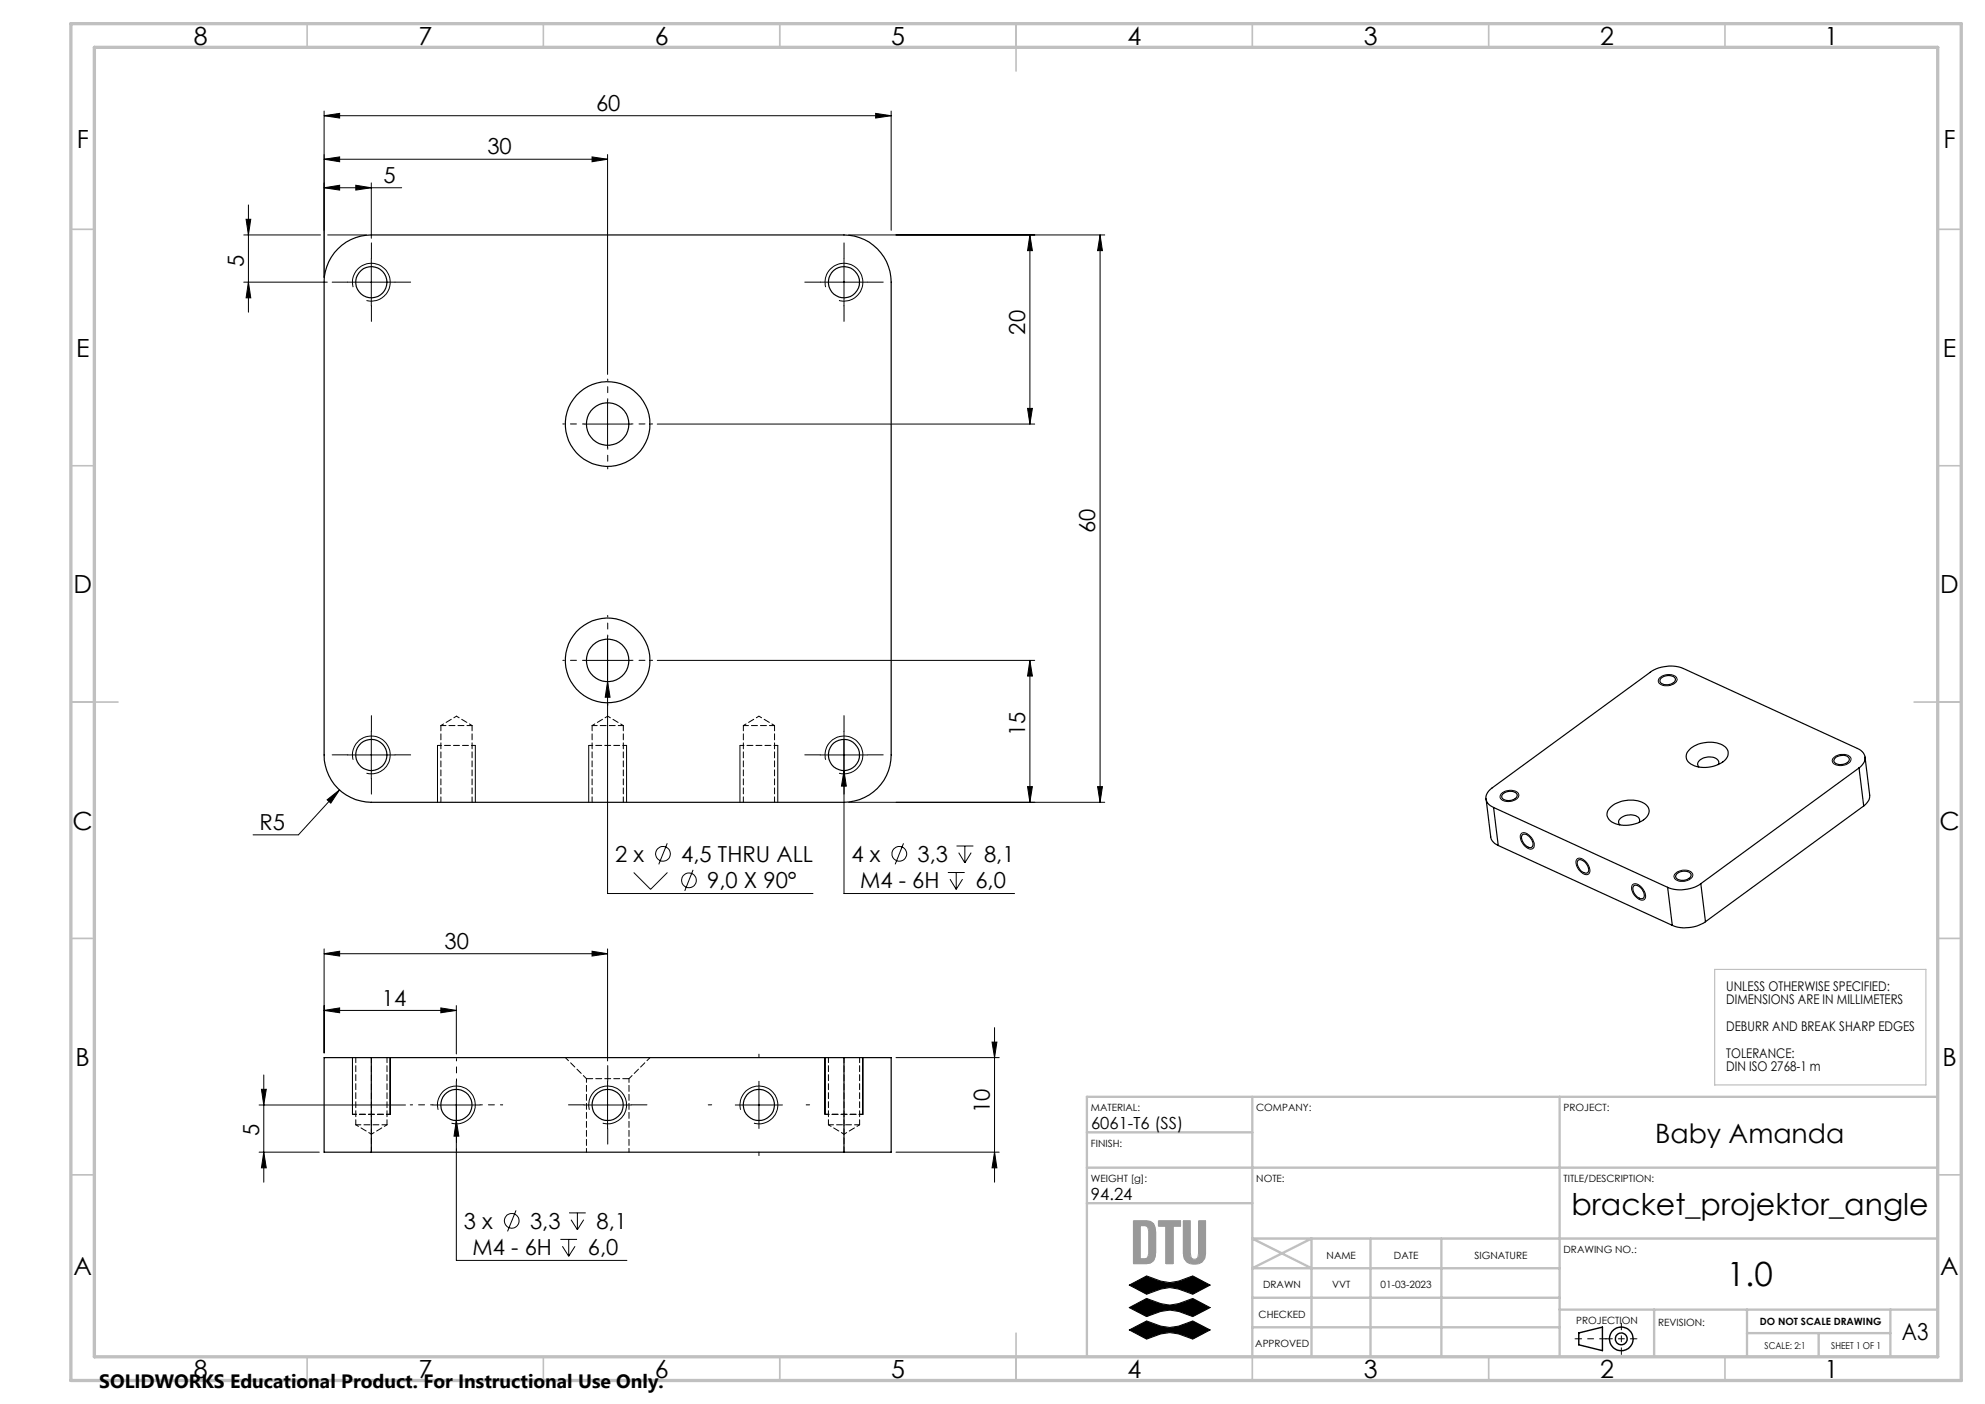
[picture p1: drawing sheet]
<svg xmlns="http://www.w3.org/2000/svg" width="420mm" height="297mm" viewBox="0 0 420 297" stroke-linecap="round" stroke-linejoin="round" font-family="sans-serif">
<path d="M238.9 271.8l3.7-1.9 3 1.1 1.9 .3 1.9-.3 3-1.1 3.6 1.9-3.6 2-3-1.1-1.9-.3-1.9 .3-3 1.1zM238.9 276.6l3.7-1.9 3 1.1 1.9 .3 1.9-.3 3-1.1 3.6 1.9-3.6 1.9a9.4 9.4 0 0 0-9.8 0zM238.9 281.3l3.7-1.9a9.4 9.4 0 0 0 9.8 0l3.6 1.9-3.6 2a9.4 9.4 0 0 0-9.8 0z" fill="none" stroke="#000" stroke-width=".21"/>
<g fill="none" stroke="#000" stroke-width=".3">
<path d="M334 282l5.1-1.3v5l-5.1-1.2z"/>
<circle cx="343" cy="283.2" r="1.25"/>
<circle cx="343.1" cy="283.2" r="2.5"/>
</g>
<path d="M239.9 258.3l2.7-.1 .8 .2 .7 .5 .3 .7 .1 1.1v4.2l-.1 1.1-.3 .7-.7 .5-.8 .1h-2.8zM241.3 259.3l1.3 .1 .5 1v4.7l-.2 .8-.3 .3-.3 .1h-1zM245.2 258.2l4.6 .1-.1 1.1h-1.5l-.1 7.9-1.4-.1v-7.8h-1.5zM250.4 258.3h1.4v6.7l.2 1a.88 .88 0 0 0 1.4 0l.2-1 .1-6.8 1.4 .1v6.8a2.4 2.4 0 0 1-1.9 2.4 2.4 2.4 0 0 1-2.7-1.3l-.1-1.1z" fill="none" stroke="#999" stroke-width=".21"/>
<path d="M343.1 279.9v6.6M333.3 283.2h6.6M346.4 283.2h-6.6" fill="none" stroke="#000" stroke-width=".21" stroke-dasharray="15.2 1.3 1.3 1.3" stroke-dashoffset="13.8"/>
<path d="M362.8 205.1h44.7v24.4h-44.7z" fill="none" stroke="#c0c0c0" stroke-width=".25"/>
<g fill="none" stroke="#c0c0c0" stroke-width=".35">
<path d="M65 5v5M115 5v5M165 5v5M215 5v10M265 5v5M315 5v5M365 5v5M15 48.5h5M410 48.5h5M15 98.5h5M410 98.5h5M15 148.5h10"/>
<path d="M405 148.5h10M15 198.5h5M410 198.5h5M15 248.5h5M410 248.5h5M65 287v5M115 287v5M165 287v5M215 282v10M265 287v5M315 287v5M365 287v5"/>
</g>
<g fill="none" stroke="#c0c0c0" stroke-width=".5">
<path d="M230 232h180v55h-180zM230 239.5h35M265 232v55M330 232v55M230 247h180M230 254.5h35M265 274.5h65M290 262v25M305 262v25M330 277h80M330 268.3h-65l12.5-6.3v25M350 277v10"/>
<path d="M369.6 277v10M400 277v10M410 262h-145l12.5 6.3M265 280.8h65M369.6 282h30.4M384.8 282v5"/>
</g>
<path d="M15 5h400v287h-400zM20 10h390v277h-390z" fill="none" stroke="#c0c0c0" stroke-width=".7"/>
<path d="M238.9 271.8l3.7 2a9.7 9.7 0 0 1 6.4-1.2l3.4 1.2 3.6-2-3.6-1.9a9.7 9.7 0 0 1-6.4 1.2l-3.4-1.2zM238.9 276.6l3.7 1.9a10.2 10.2 0 0 1 6.1-1.2l3.7 1.2 3.6-1.9-3.6-1.9a9.7 9.7 0 0 1-6.4 1.2l-3.4-1.2zM238.9 281.3l3.7 2a9.9 9.9 0 0 1 6.4-1.2l3.4 1.2 3.6-2-3.6-1.9a9.9 9.9 0 0 1-6.4 1.2l-3.4-1.2z" fill-rule="evenodd" fill="#000"/>
<path d="M241.3 259.3l1.3 .1 .5 .8v5.1l-.2 .6-.5 .4h-1.1zM239.9 258.2l-.1 9.1h2.8a1.97 1.97 0 0 0 1.9-2.4v-4.2a1.97 1.97 0 0 0-1.9-2.5zM245.2 258.2v1.2h1.5v7.8l1.4 .1 .1-7.9h1.5l.1-1.1zM250.4 258.2v6.9a2.32 2.32 0 0 0 3.3 2.2 2.09 2.09 0 0 0 1.4-2.2v-6.8l-1.4-.1-.2 7.6a.91 .91 0 0 1-1.2 .5 .91 .91 0 0 1-.5-1.2v-6.8z" fill-rule="evenodd" fill="#999"/>
<g fill="none" stroke="#000" stroke-width=".21">
<path d="M68.6 24.5l3.3-.5v1zM68.6 33.7l3.3-.5v1zM68.6 23.5v35.2M68.6 24.5h120M68.6 33.7h60M68.6 39.7l3.3-.5v1zM68.6 39.7h16.4M75.3 39.2l3.3 .5-3.3 .5zM78.6 38.7v11.7M125.3 33.2l3.3 .5-3.3 .5zM128.6 32.7v46.5M185.3 24l3.3 .5-3.3 .5z"/>
<path d="M188.6 23.5v25.2M51.6 49.7h16.2M51.6 59.7h17.7M52.1 46.4h1l-.5 3.3zM52.6 59.7l.5 3.3h-1zM52.6 43.4v22.6M69.3 49.7h8.3M73.6 59.7h10M78.6 54.7v10M173.6 59.7h10M178.6 54.7v10M179.6 49.7h54.2"/>
<path d="M217.9 49.7l.5 3.3h-1zM217.9 49.7v40M232.8 49.7l.5 3.3h-1.1zM232.8 49.7v120M74.7 60.7a4 4 0 0 1 3.5-5 4 4 0 0 1 4.4 4.4 4 4 0 0 1-5.1 3.5M174.7 60.7a4 4 0 0 1 3.5-5 4 4 0 0 1 4.4 4.4 4 4 0 0 1-5.1 3.5M123.6 89.7h10M128.6 84.7v10M139.1 89.7h79.8M217.4 86.4h1l-.5 3.3zM123.6 139.7h10M128.6 134.7v54.3h43.4"/>
<path d="M139.1 139.7h79.8M217.9 139.7l.5 3.3h-1zM217.9 139.7v30M73.6 159.7h10M78.6 154.7v10M92.6 157.7v12M100.6 157.7v12M124.6 157.7v12M128.6 144.2l.5 3.3h-1zM132.6 157.7v12M156.6 157.7v12M164.6 157.7v12"/>
<path d="M173.6 159.7h10M178.6 154.7v34.3h36.1M351.2 143.4a2.69 2.69 0 0 1 3.6 0 1.36 1.36 0 0 1-1.4 1.6 1.95 1.95 0 0 1-2.5-.9zM69.2 169.2l2.6-2.1-1.8 2.8zM71.8 167.1l-8.7 9.5h-9.5M74.7 160.7a4 4 0 0 1 3.6-5 4 4 0 0 1 4.3 4.4 4 4 0 0 1-5.1 3.5M141.2 178.4l-1.8 4.4M174.7 160.7a4 4 0 0 1 3.6-5 4 4 0 0 1 4.3 4.4 4 4 0 0 1-5.1 3.5M178.6 163l.5 3.3h-1.1zM179.6 169.7h54.2M191.2 178.4l-1.8 4.4M202.4 179h3.6"/>
<path d="M204.2 179v3.5M217.4 166.4h1l-.5 3.3zM232.2 166.4h1.1l-.5 3.3zM317.7 167.8a2.58 2.58 0 0 1 3.6 .2 1.48 1.48 0 0 1-1.6 1.5 1.87 1.87 0 0 1-2.3-.9zM321.9 176.3a2 2 0 0 1 2.4 1.3l.1 .2a1.09 1.09 0 0 1 .3 1.1 1.09 1.09 0 0 1-.9 .7 2.79 2.79 0 0 1-2-3.1zM387.8 160.5a2.7 2.7 0 0 1 3.7-.3l.1 .1a1.72 1.72 0 0 1-2 1.7 1.54 1.54 0 0 1-1.9-1.2zM134.1 184.6l3.6 3.5 3.5-3.5M146.6 184l-1.7 4.5M200.6 184.6h3.5M201 186l1.3 2.1M202.3 184.6v3.5M202.8 180.4l1.4 2.1"/>
<path d="M203.7 186l-1.4 2.1M205.5 180.4l-1.3 2.1M333.7 181.7a1.93 1.93 0 0 1 2.4 1.3l.2 .5a.94 .94 0 0 1-.2 1.4 .94 .94 0 0 1-1.3-.2 2.49 2.49 0 0 1-1.1-3zM345.5 187.1a1.93 1.93 0 0 1 2.3 1.3l.3 .5a.97 .97 0 0 1-.3 1.4 .97 .97 0 0 1-1.3-.3 2.24 2.24 0 0 1-1-2.9zM354.6 184.6a2.56 2.56 0 0 1 3.5 .3 1.73 1.73 0 0 1-2 1.5 1.45 1.45 0 0 1-1.9-1.2zM68.6 213.7l3.3-.5v1zM68.6 201.8l3.3-.6v1zM68.6 200.7v22M68.6 213.7h28M68.6 201.8h60M93.3 213.2l3.3 .5-3.3 .5zM96.6 212.7v10.3"/>
<path d="M125.3 201.2l3.3 .6-3.3 .4zM128.6 200.7v23.7M210.4 217.4v32.7M54.8 233.7h31M55.3 230.4h1l-.5 3.3zM55.8 227.4v22.7M74.6 223.7v12M82.5 223.7v12M91.6 233.7h10M92.7 234.8a4 4 0 0 1 3.5-5 4 4 0 0 1 4.4 4.3 4 4 0 0 1-5.1 3.5M96.6 228.7v37.9h36M96.6 237l.5 3.3h-1z"/>
<path d="M123.6 233.7h10M124.7 234.8a4 4 0 0 1 3.5-5 4 4 0 0 1 4.3 4.3 4 4 0 0 1-5 3.5M128.6 228.7v10M155.6 233.7h10M156.7 234.8a4 4 0 0 1 3.5-5 4 4 0 0 1 4.3 4.3 4 4 0 0 1-5 3.5M160.6 228.7v10M174.6 223.7v12M182.6 223.7v12M189.6 223.7h21.8M209.9 220.4h1l-.5 3.3zM54.8 243.7h12.8M55.8 243.7l.5 3.3h-1z"/>
<path d="M109.2 256l-1.8 4.5M120.4 256.6h3.5M120.8 258l1.4 2.1M122.2 256.6v3.5M123.5 258l-1.3 2.1M189.6 243.7h21.8M210.4 243.7l.5 3.3h-1zM118.6 262.2h3.5M119 263.6l1.3 2.1M120.3 262.2v3.5M121.7 263.6l-1.4 2.1"/>
<circle cx="140.3" cy="180.6" r="1.55"/>
<circle cx="145.8" cy="186.2" r="1.55"/>
<circle cx="190.3" cy="180.6" r="1.55"/>
<circle cx="108.3" cy="258.3" r="1.55"/>
</g>
<path d="M100.6 157.7h-8M132.6 157.7h-8M164.6 157.7h-8M74.6 235.7h8M174.6 235.7h8" fill="none" stroke="#000" stroke-width=".21" stroke-dasharray="1.3 .6" stroke-dashoffset=".4"/>
<g fill="none" stroke="#000" stroke-width=".21" stroke-dasharray="15.2 1.3 1.3 1.3">
<path d="M73.6 59.7h-3.3M78.6 54.7v-3.3M83.6 59.7h3.3M173.6 59.7h-3.3M178.6 54.7v-3.3M183.6 59.7h3.3M78.6 64.7v3.3M178.6 64.7v3.3M73.6 159.7h-3.3M78.6 154.7v-3.3M83.6 159.7h3.3M173.6 159.7h-3.3"/>
<path d="M178.6 154.7v-3.3M183.6 159.7h3.3M78.6 164.7v3.3M178.6 164.7v3.3M123.6 233.7h-3.3M128.6 228.7v-3.3M128.6 238.7v3.3M133.6 233.7h3.3M150.6 233.7h-.7M160.6 223.7v-.7M170.6 233.7h.7M160.6 243.7v.7"/>
</g>
<path d="M91.6 233.7h-4.8M96.6 228.7v-4.8M96.6 238.7v4.8M101.6 233.7h4.8" fill="none" stroke="#000" stroke-width=".21" stroke-dasharray="15.2 1.3 1.3 1.3" stroke-dashoffset="14.8"/>
<path d="M123.6 89.7h-4.5M128.6 84.7v-4.5M128.6 94.7v4.5M133.6 89.7h4.5M123.6 139.7h-4.5M128.6 134.7v-4.5M133.6 139.7h4.5M128.6 144.7v4.5" fill="none" stroke="#000" stroke-width=".21" stroke-dasharray="15.2 1.3 1.3 1.3" stroke-dashoffset="14.9"/>
<g fill="#000">
<path d="M69.2 169.2l2.6-2.1-1.8 2.8z"/>
<path d="M68.6 33.7l3.3-.5v1zM125.3 33.2l3.3 .5-3.3 .5z"/>
<path d="M75.3 39.2l3.3 .5-3.3 .5zM68.6 39.7l3.3-.5v1z"/>
<path d="M185.3 24l3.3 .5-3.3 .5zM68.6 24.5l3.3-.5v1z"/>
<path d="M217.9 139.7l.5 3.3h-1zM217.4 166.4h1l-.5 3.3zM55.3 230.4h1l-.5 3.3zM55.8 243.7l.5 3.3h-1z"/>
<path d="M178.6 163l-.6 3.3h1.1zM128.6 144.2l-.5 3.3h1zM96.6 237l-.5 3.3h1z"/>
<path d="M232.2 166.4h1.1l-.5 3.3zM232.8 49.7l.5 3.3h-1.1zM52.6 59.7l.5 3.3h-1zM52.1 46.4h1l-.5 3.3zM217.4 86.4h1l-.5 3.3zM217.9 49.7l.5 3.3h-1zM210.4 243.7l.5 3.3h-1zM209.9 220.4h1l-.5 3.3z"/>
<path d="M93.3 213.2l3.3 .5-3.3 .5zM68.6 213.7l3.3-.5v1zM125.3 201.2l3.3 .6-3.3 .4zM68.6 201.8l3.3-.6v1z"/>
</g>
<g fill="none" stroke="#000" stroke-width=".25">
<path d="M71.5 52.6a9.9 9.9 0 0 1 7.1-2.9h100a10 10 0 0 1 10 10v100a10 10 0 0 1-10 10h-100a10 10 0 0 1-10-10v-100a10.1 10.1 0 0 1 2.9-7.1zM351.4 143.6a2.17 2.17 0 0 1 3.1-.1 1.46 1.46 0 0 1-1.8 1.3 1.07 1.07 0 0 1-1.4-1zM357.8 158.3a6.4 6.4 0 0 1 7.3-.3 1.95 1.95 0 0 1-.6 3.2 6.3 6.3 0 0 1-7.3 0 1.93 1.93 0 0 1 .6-2.9zM314.4 169l1.1 8.3 .5 .8 1 .8M316 170.8l36.8 16.9M316 170.8l1 8.1M317 178.9l36.8 16.9M317.9 168.1a2.17 2.17 0 0 1 3.1-.1 1.46 1.46 0 0 1-1.8 1.4 1.1 1.1 0 0 1-1.4-1.2zM322.1 176.6a1.57 1.57 0 0 1 2 1.1 .95 .95 0 0 1-.4 1.6 2.26 2.26 0 0 1-1.7-2.6zM340.7 170.8a6.3 6.3 0 0 1 7.6-.5 1.9 1.9 0 0 1-.5 3.1 6.3 6.3 0 0 1-7.3 0 1.73 1.73 0 0 1 .2-2.6zM346.8 174a1.08 1.08 0 0 0-1-1.5 2.73 2.73 0 0 0-3.3 1.3l.2 .7M363.5 161.7a1.2 1.2 0 0 0-1.3-1.5 2.64 2.64 0 0 0-3 1.3l.2 .7"/>
<path d="M388.3 160.3a2.04 2.04 0 0 1 3 .1 1.46 1.46 0 0 1-1.8 1.3 1.06 1.06 0 0 1-1.4-1zM393.3 162.5a2.2 2.2 0 0 0 .8-3.5l-1.1-.7-36.8-16.9a7.8 7.8 0 0 0-7 .8l-33.5 24.5a2.19 2.19 0 0 0-1.3 2.2 2.19 2.19 0 0 0 1.6 1.9M393.3 162.5l-33.4 24.4M393.3 162.5l1 8M394.3 170.5l-33.4 24.5M394.6 160.2l1 8a2.47 2.47 0 0 1-1.3 2.3M333.9 182a1.7 1.7 0 0 1 2.1 1.4 .78 .78 0 0 1 .1 .9 .78 .78 0 0 1-.8 .4 2.32 2.32 0 0 1-1.5-2.6zM345.7 187.4a1.7 1.7 0 0 1 2.1 1.4 .81 .81 0 0 1 .1 .9 .81 .81 0 0 1-.8 .4 2.12 2.12 0 0 1-1.4-2.7zM352.8 187.7l1 8.1M354.9 184.8a2.14 2.14 0 0 1 2.9 .1 1.46 1.46 0 0 1-1.8 1.3 1.06 1.06 0 0 1-1.4-1.1zM359.9 186.9a7.8 7.8 0 0 1-7.1 .8M359.9 186.9l1 8.1"/>
<path d="M360.9 195a7.8 7.8 0 0 1-7.1 .8M78.6 223.7h-10v20h10M78.6 223.7v20M78.6 223.7h100M178.6 223.7h10v20h-10M178.6 223.7v20M78.6 243.7h100"/>
<circle cx="78.6" cy="59.7" r="3.3"/>
<circle cx="178.6" cy="59.7" r="3.3"/>
<circle cx="128.6" cy="89.7" r="9"/>
<circle cx="128.6" cy="89.7" r="4.5"/>
<circle cx="128.6" cy="139.7" r="9"/>
<circle cx="128.6" cy="139.7" r="4.5"/>
<circle cx="78.6" cy="159.7" r="3.3"/>
<circle cx="178.6" cy="159.7" r="3.3"/>
<circle cx="96.6" cy="233.7" r="3.3"/>
<circle cx="128.6" cy="233.7" r="3.3"/>
<circle cx="160.6" cy="233.7" r="3.3"/>
</g>
<g fill="none" stroke="#000" stroke-width=".21" stroke-dasharray="1.3 .6" stroke-dashoffset=".2">
<path d="M93.3 153.5v16.2M99.9 153.5h-6.6M125.3 153.5v16.2M131.9 153.5h-6.6M157.3 153.5v16.2M163.9 153.5h-6.6M99.9 169.7v-16.2M131.9 169.7v-16.2M163.9 169.7v-16.2M75.3 237.9h6.6M75.3 223.7v14.2M81.9 237.9v-14.2"/>
<path d="M175.3 237.9h6.6M175.3 223.7v14.2M178.6 223.7v20M181.9 237.9v-14.2M78.6 243.7v-20"/>
</g>
<path d="M96.6 151.5l-3.3 2M99.9 153.5l-3.3-2M128.6 151.5l-3.3 2M131.9 153.5l-3.3-2M160.6 151.5l-3.3 2M163.9 153.5l-3.3-2M75.3 237.9l3.3 2M78.6 239.9l3.3-2M175.3 237.9l3.3 2M178.6 239.9l3.3-2" fill="none" stroke="#000" stroke-width=".21" stroke-dasharray="1.3 .6" stroke-dashoffset=".6"/>
<path d="M124.1 228.2h9" fill="none" stroke="#000" stroke-width=".21" stroke-dasharray="1.3 .6" stroke-dashoffset="-.1"/>
<path d="M119.6 223.7l4.5 4.5M133.1 228.2l4.4-4.5" fill="none" stroke="#000" stroke-width=".21" stroke-dasharray="1.3 .6" stroke-dashoffset=".3"/>
<path d="M124.1 228.2v15.5M133.1 243.7v-15.5" fill="none" stroke="#000" stroke-width=".21" stroke-dasharray="1.3 .6" stroke-dashoffset=".5"/>
<text font-size="7.1" x="365.3" y="272.1">1.0</text>
<text font-size="6.3" x="332.5" y="256.9">bracket_projektor_angle</text>
<text font-size="5.6" x="350.2" y="241.7">Baby Amanda</text>
<g font-size="5.3">
<text x="41" y="9.5">8</text>
<text x="88.5" y="9.5">7</text>
<text x="138.5" y="9.5">6</text>
<text x="188.5" y="9.5">5</text>
<text x="238.5" y="9.5">4</text>
<text x="288.5" y="9.5">3</text>
<text x="338.5" y="9.5">2</text>
<text x="386" y="9.5">1</text>
<text x="16.2" y="31.2">F</text>
<text x="411.2" y="31.2">F</text>
<text x="16.1" y="75.5">E</text>
<text x="411.1" y="75.5">E</text>
<text x="15.5" y="125.5">D</text>
<text x="410.5" y="125.5">D</text>
<text x="15.4" y="175.5">C</text>
<text x="410.4" y="175.5">C</text>
<text x="16" y="225.5">B</text>
<text x="411" y="225.5">B</text>
<text x="15.5" y="269.7">A</text>
<text x="410.5" y="269.7">A</text>
<text x="41" y="291.5">8</text>
<text x="88.5" y="291.5">7</text>
<text x="138.5" y="291.5">6</text>
<text x="188.5" y="291.5">5</text>
<text x="238.5" y="291.5">4</text>
<text x="288.5" y="291.5">3</text>
<text x="338.5" y="291.5">2</text>
<text x="386" y="291.5">1</text>
</g>
<text font-size="4.9" x="402.4" y="283.4">A3</text>
<g font-size="4.7">
<text x="126.1" y="23.4">60</text>
<text x="103.1" y="32.7">30</text>
<text x="81.1" y="38.7">5</text>
<text x="51.6" y="56.4" transform="rotate(-90 51.6 56.4)">5</text>
<text x="216.9" y="70.8" transform="rotate(-90 216.9 70.8)">20</text>
<text x="231.8" y="112.8" transform="rotate(-90 231.8 112.8)">60</text>
<text x="216.9" y="155.8" transform="rotate(-90 216.9 155.8)">15</text>
<text x="54.9" y="175.6">R5</text>
<text x="130.2" y="182.3">2 x</text>
<text x="144.2" y="182.3">4,5 THRU ALL</text>
<text x="180.2" y="182.3">4 x</text>
<text x="194.2" y="182.3">3,3</text>
<text x="208.2" y="182.3">8,1</text>
<text x="149.6" y="187.9">9,0 X 90°</text>
<text x="182" y="187.9">M4 - 6H</text>
<text x="206.4" y="187.9">6,0</text>
<text x="94.1" y="200.7">30</text>
<text x="80.8" y="212.7">14</text>
<text x="209.4" y="235.4" transform="rotate(-90 209.4 235.4)">10</text>
<text x="54.8" y="240.3" transform="rotate(-90 54.8 240.3)">5</text>
<text x="98.2" y="259.9">3 x</text>
<text x="112.2" y="259.9">3,3</text>
<text x="126.2" y="259.9">8,1</text>
<text x="100" y="265.6">M4 - 6H</text>
<text x="124.4" y="265.6">6,0</text>
</g>
<text font-size="4.1" x="21" y="293.7">SOLIDWORKS Educational Product. For Instructional Use Only.</text>
<g font-size="3.5">
<text x="230.8" y="238.8">6061-T6 (SS)</text>
<text x="230.8" y="253.8">94.24</text>
</g>
<g font-size="2.8">
<text x="365.3" y="209.6">UNLESS OTHERWISE SPECIFIED:</text>
<text x="365.3" y="212.4">DIMENSIONS ARE IN MILLIMETERS</text>
<text x="365.3" y="218.1">DEBURR AND BREAK SHARP EDGES</text>
<text x="365.3" y="223.7">TOLERANCE:</text>
<text x="365.3" y="226.6">DIN ISO 2768-1 m</text>
</g>
<g font-size="2.1">
<text x="230.8" y="235">MATERIAL:</text>
<text x="265.8" y="235.1">COMPANY:</text>
<text x="330.8" y="235">PROJECT:</text>
<text x="230.8" y="242.6">FINISH:</text>
<text x="230.8" y="250.1">WEIGHT [g]:</text>
<text x="265.8" y="250">NOTE:</text>
<text x="330.8" y="250">TITLE/DESCRIPTION:</text>
<text x="280.7" y="266.3">NAME</text>
<text x="294.9" y="266.3">DATE</text>
<text x="312" y="266.3">SIGNATURE</text>
<text x="330.8" y="265">DRAWING NO.:</text>
<text x="267.3" y="272.5">DRAWN</text>
<text x="281.8" y="272.5">VVT</text>
<text x="292.1" y="272.5">01-03-2023</text>
<text x="266.3" y="278.8">CHECKED</text>
<text x="333.5" y="280">PROJECTION</text>
<text x="350.8" y="280.5">REVISION:</text>
<text x="372.4" y="280.3">DO NOT SCALE DRAWING</text>
<text x="265.6" y="285">APPROVED</text>
</g>
<g font-size="2">
<text x="373.4" y="285.4">SCALE: 2:1</text>
<text x="387.5" y="285.4">SHEET 1 OF 1</text>
</g>
</svg>
